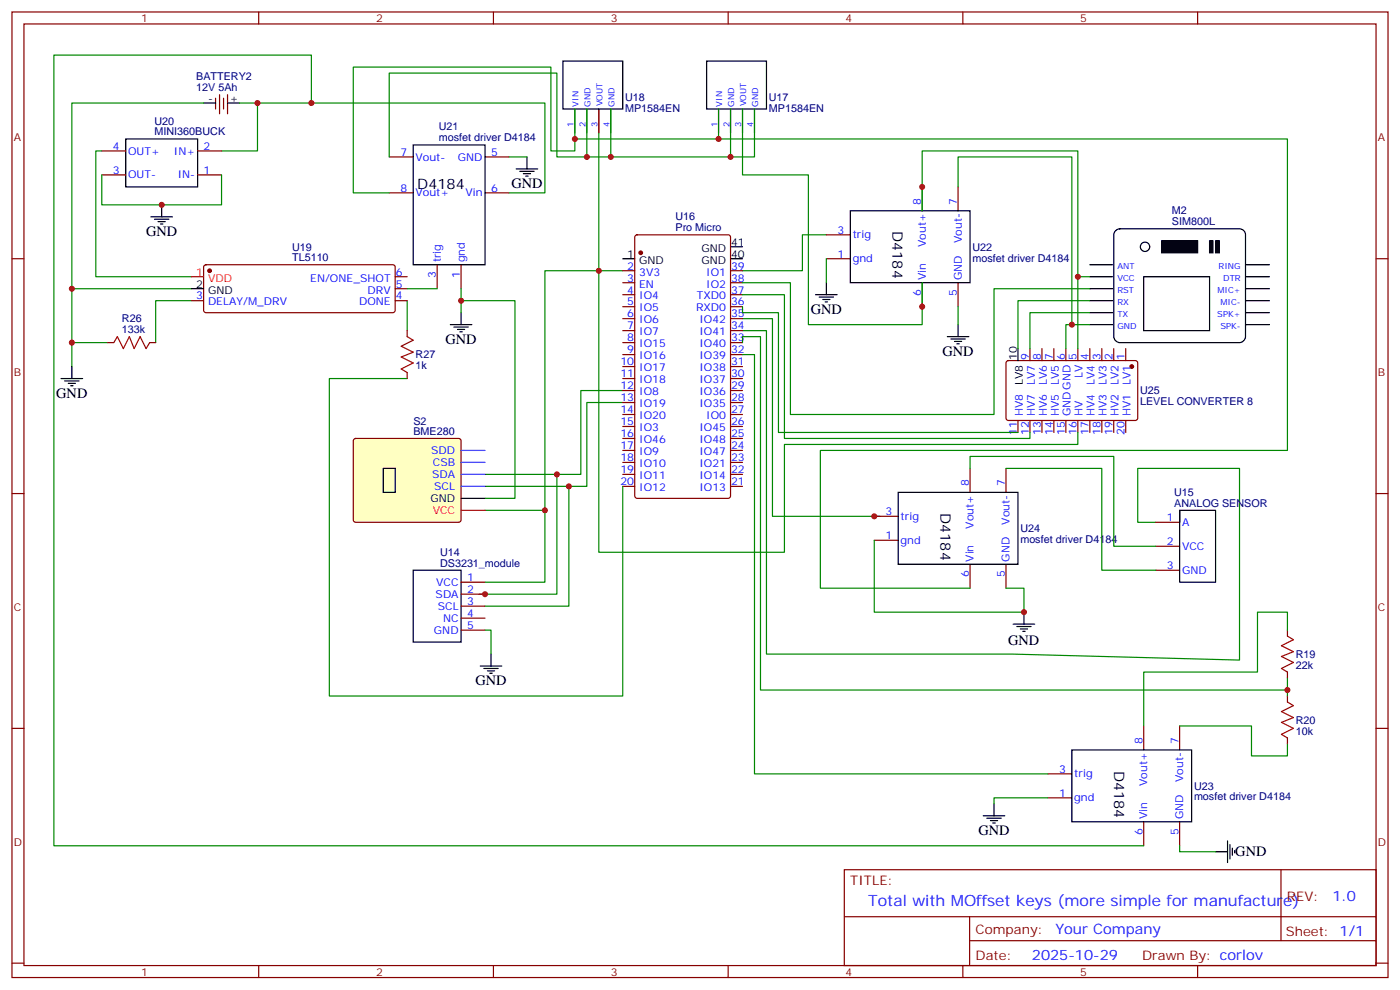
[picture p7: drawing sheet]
<svg xmlns="http://www.w3.org/2000/svg" width="412mm" height="292mm" viewBox="0 0 412 292" stroke-linecap="round" stroke-linejoin="round" font-family="sans-serif">
<g fill="none" stroke="#870000" stroke-width=".35">
<path d="M3.5 3.5h405.4v284.4h-405.4zM7.1 7.1h398.2v277.2h-398.2zM76.2 3.5v3.6M145.3 3.5v3.6M214.5 3.5v3.6M283.6 3.5v3.6M352.8 3.5v3.6M3.5 76.2h3.6M405.3 76.2h3.6M3.5 145.3h3.6M405.3 145.3h3.6M135.8 171.5h7.1"/>
<path d="M135.8 175h7.1M135.8 178.5h7.1M135.8 182h7.1M135.8 185.6h7.1M3.5 214.5h3.6M405.3 214.5h3.6M248.7 256.1h156.6v28.2h-156.6zM377.3 256.1v20.9M248.7 270h156.5M285.6 277h119.6M285.6 270v14.1M3.5 283.6h3.6"/>
<path d="M76.2 284.3v3.6M145.3 284.3v3.6M214.5 284.3v3.6M283.6 284.3v3.6M352.8 284.3v3.6M405.3 283.6h3.6"/>
</g>
<path d="M176.4 79.7h-15.9v70.6h-17.6M183.4 115h-12.3v24.7h-28.2M183.4 118.5h-10.5v24.7h-30M164 139.7v35.3h-22.9M160.5 150.3v21.2h-17.6M167.6 143.2v35.3h-24.7M142.9 185.6h1.7v7" fill="none" stroke="#008700" stroke-width=".35"/>
<path d="M121.7 167.9h14.1v21.2h-14.1zM141.5 196.1h6.3M142.5 196.9h4.3M143.6 197.6h2.1M144.3 198.3h.7M144.6 192.6v3.5" fill="none" stroke="#000" stroke-width=".35"/>
<path d="M104.3 129.3l.5-.2h30.3l.5 .2 .2 .5v23.3l-.2 .5-.5 .2h-30.3l-.5-.2-.2-.5v-23.3z" fill="#ffffc2" stroke="#870000" stroke-width=".35"/>
<path d="M56.4 81.5h3.6M135.8 150.3h7.1" fill="none" stroke="#f00" stroke-width=".35"/>
<g fill="none" stroke="#000" stroke-width=".35">
<path d="M165.8 18h17.6v14.1h-17.6zM208.1 18h17.7v14.1h-17.7zM60 30.3h3.5M67 30.3h3.6M37 40.9h21.2v14.1h-21.2zM121.7 42.7h21.2v35.3h-21.2zM152 49.7h6.4M153.1 50.4h4.2M154.2 51.2h2.1M154.9 51.9h.7M155.2 46.2v3.5M44.4 63.9h6.4"/>
<path d="M45.5 64.6h4.2M46.6 65.3h2.1M47.3 66h.7M47.6 60.3v3.6M183.4 76.2h3.6M215.2 72.7h3.5M215.2 76.2h3.5M250.5 62.1h35.3v21.2h-35.3zM321 78h6.7M328.7 67.9l1.1-.5h35.3a1.76 1.76 0 0 1 1.8 1.7v30a1.89 1.89 0 0 1-1.8 1.8h-35.3a1.89 1.89 0 0 1-1.7-1.8v-30zM366.9 78h7M56.4 85h3.6"/>
<path d="M132.6 95.6h6.4M133.7 96.3h4.2M134.8 97h2.1M135.5 97.7h.7M135.8 92.1v3.5M240.2 86.8h6.4M241.3 87.5h4.2M242.4 88.2h2.1M243.1 88.9h.7M243.4 83.3v3.5M279 99.1h6.4M280.1 99.8h4.2"/>
<path d="M282.2 95.6v3.5M321 85h6.7M321 81.5h6.7M321 88.5h6.7M321 92.1h6.7M321 95.6h6.7M336.9 81.5h19.4v15.9h-19.4zM366.9 85h7M366.9 81.5h7M366.9 88.5h7M366.9 92.1h7M366.9 95.6h7"/>
<path d="M18 111.5h6.3M19 112.2h4.3M20.1 112.9h2.1M20.8 113.6h.7M21.2 107.9v3.6M281.2 100.5h2.1M281.9 101.2h.7M299.9 102.7v3.5M112.9 137.9h3.5v7.1h-3.5zM135.8 146.8h7.1M264.6 145h35.3v21.2h-35.3zM347.5 150.3v21.2h10.6v-21.2h-10.6v3.5"/>
<path d="M298.4 183.8h6.4M299.5 184.5h4.2M300.6 185.2h2.1M301.3 185.9h.7M301.6 180.3v3.5M292.8 236.7v3.5M315.7 220.8h35.3v21.2h-35.3zM289.6 240.2h6.4M290.7 240.9h4.2M291.7 241.7h2.2M292.5 242.4h.7M358.1 250.8h3.5"/>
<path d="M361.6 247.7v6.3M362.3 248.7v4.2M363 249.8v2.1M363.7 250.5v.7"/>
<circle cx="337.3" cy="72.7" r="1.38"/>
</g>
<path d="M135.8 139.7h7.1M135.8 136.2h7.1M135.8 132.6h7.1M135.8 143.2h7.1" fill="none" stroke="#00f" stroke-width=".35"/>
<path d="M119.9 99.1l1.8 1.1-3.5 1.8 3.5 1.7-3.5 1.4 3.5 1.8-3.5 1.8 1.7 1M33.5 100.9l1.1-1.8 1.7 3.6 1.8-3.6 1.4 3.6 1.8-3.6 1.7 3.6 1.1-1.8M379.2 187.3l1.8 1.1-3.5 1.7 3.5 1.8-3.5 1.4 3.5 1.8-3.5 1.8 1.7 1M379.2 206.7l1.8 1.1-3.5 1.8 3.5 1.7-3.5 1.4 3.5 1.8-3.5 1.8 1.7 1" fill="none" stroke="#a10000" stroke-width=".35"/>
<g fill="none" stroke="#870000" stroke-width=".35">
<path d="M63.5 28.9v3.2M64.7 27.9v5.6M65.9 28.9v3.2M67 27.9v5.6M169.3 32.1v7.1M172.9 32.1v7.1M176.4 32.1v7.1M179.9 32.1v7.1M211.7 32.1v7.1M215.2 32.1v7.1M218.7 32.1v7.1M222.2 32.1v7.1"/>
<path d="M30 51.5h7M30 44.4h7M58.2 51.5h7.1M58.2 44.4h7.1M114.7 56.8h7M114.7 46.2h7M142.9 56.8h7M142.9 46.2h7M271.6 55v7.1M282.2 55v7.1M60.2 78.2l.5-.2h55.3l.4 .7v12.7l-.2 .5-.5 .2h-55l-.5-.3-.2-.4v-12.7zM128.8 78v7"/>
<path d="M135.8 78v7M183.4 79.7h3.6M187.2 69.4l.5-.3h26.8l.6 .5 .1 76.5-.5 .6-27 .1-.7-.5v-76.5zM215.2 79.7h3.5M243.4 76.2h7.1M243.4 69.1h7.1M56.4 88.5h3.6M116.4 88.5h3.5M116.4 85h3.5M116.4 81.5h3.5M119.9 97.4v1.7M183.4 83.3h3.6"/>
<path d="M183.4 86.8h3.6M183.4 90.3h3.6M183.4 93.8h3.6M183.4 97.4h3.6M215.2 83.3h3.5M215.2 86.8h3.5M215.2 90.3h3.5M215.2 93.8h3.5M215.2 97.4h3.5M271.6 83.3v7M282.2 83.3v7M31.7 100.9h1.8"/>
<path d="M44.1 100.9h1.8M119.9 109.7v1.8M183.4 100.9h3.6M183.4 104.4h3.6M183.4 107.9h3.6M183.4 111.5h3.6M183.4 115h3.6M183.4 118.5h3.6M215.2 100.9h3.5M215.2 104.4h3.5M215.2 107.9h3.5M215.2 111.5h3.5"/>
<path d="M215.2 115h3.5M215.2 118.5h3.5M296.6 106.4l.4-.2h37.7l.4 .7v16.5l-.7 .4h-37.6l-.5-.7v-16.2zM303.4 102.7v3.5M306.9 102.7v3.5M310.4 102.7v3.5M314 102.7v3.5M317.5 102.7v3.5M321 102.7v3.5M324.6 102.7v3.5M328.1 102.7v3.5M331.6 102.7v3.5"/>
<path d="M183.4 122.1h3.6M183.4 125.6h3.6M183.4 129.1h3.6M183.4 132.6h3.6M183.4 136.2h3.6M183.4 139.7h3.6M215.2 122.1h3.5M215.2 125.6h3.5M215.2 129.1h3.5M215.2 132.6h3.5M215.2 136.2h3.5M215.2 139.7h3.5"/>
<path d="M285.8 137.9v7.1M296.3 137.9v7.1M299.9 123.8v3.6M303.4 123.8v3.6M306.9 123.8v3.6M310.4 123.8v3.6M314 123.8v3.6M317.5 123.8v3.6M321 123.8v3.6M324.6 123.8v3.6M328.1 123.8v3.6M331.6 123.8v3.6"/>
<path d="M183.4 143.2h3.6M215.2 143.2h3.5M257.5 159.1h7.1M257.5 152h7.1M340.4 153.8h7.1M285.8 166.2v7M296.3 166.2v7M340.4 160.9h7.1M340.4 167.9h7.1M379.2 185.6v1.7M379.2 197.9v1.8M336.9 213.8v7"/>
<path d="M347.5 213.8v7M379.2 205v1.7M379.2 217.3v1.8M308.7 235h7M308.7 227.9h7M336.9 242v7.1M347.5 242v7.1"/>
</g>
<g fill="none" stroke="#008700" stroke-width=".35">
<path d="M60 30.3h-38.8v77.6M70.6 30.3h5.2v14.1h-10.5M75.8 30.3h84.7v26.5h-10.6M91.7 30.3v-14.1h-75.8v232.9h321M169.3 32.1v12.3h-7v-24.6h-58.2v37h10.6M172.9 32.1v14.1h-8.9v-24.7h-49.3v24.7M176.4 32.1v47.6h7M179.9 32.1v14.1M211.7 32.1v8.8h-42.4M215.2 32.1v14.1h-42.3M218.7 32.1v19.4h19.4v44.1h33.5v-12.3M222.2 32.1v14.1h-7"/>
<path d="M30 44.4h-1.8v37.1h28.2M30 51.5v8.8h35.3v-8.8M149.9 46.2h5.3M211.7 40.9h167.5v91.7h-137.5v40.6h44.1M282.2 55v-8.8h33.5v49.4h5.3M176.4 79.7v82.9h54.7v-31.7h86.4v-3.5M243.4 69.1h-7v10.6h-17.7M243.4 76.2v7.1M271.6 62.1v-17.7h45.9v37.1h3.5M21.2 85h35.2M56.4 88.5h-10.5v12.4M119.9 85h8.9"/>
<path d="M119.9 88.5v8.9M135.8 88.5h15.9v58.3h-8.8M135.8 85v7.1M218.7 97.4h7.1v95.2h72.3l67 1.8v-56.5h-30v15.9h5.3M218.7 93.8h8.8v58.2h31.8M218.7 90.3v1.8h10.6v35.3h70.6M218.7 86.8h12.4v42.3h72.3v-1.7M218.7 83.3h14.1v38.8h60v-37.1h28.2M282.2 90.3v5.3M315.7 95.6h-1.7v7.1M317.5 81.5v21.2M321 88.5h-21.1v14.2"/>
<path d="M321 92.1h-17.6v10.6M21.2 100.9h10.5M119.9 111.5h-22.9v93.5h86.4v-61.8M218.7 100.9v-1.8h5.3v104.1h155.2M218.7 104.4h3.5v123.5h86.5M285.8 137.9v-3.5h42.3v26.5h12.3M296.3 137.9h28.3v30h15.8M257.5 159.1v21.2h44.1v-7.1h-5.3M379.2 185.6v-5.3h-8.8v17.6h-33.5v15.9M379.2 199.7v5.3M347.5 213.8h21.2v8.8h10.5v-3.5M308.7 235h-15.9v1.7"/>
<path d="M347.5 249.1v1.7h10.6"/>
</g>
<path d="M342.2 70.9h10.6v3.5h-10.6zM356.3 70.9h1v3.5h-1zM358.1 70.9h1.1v3.5h-1.1z" fill="#000" stroke="#000" stroke-width=".35"/>
<g fill="#870000" stroke="#870000" stroke-width=".35">
<circle cx="188.7" cy="74.4" r=".53"/>
<circle cx="61.7" cy="79.7" r=".53"/>
<circle cx="333.4" cy="108" r=".53"/>
</g>
<g fill="#c00">
<circle cx="160.5" cy="150.3" r=".88"/>
<circle cx="176.4" cy="79.7" r=".88"/>
<circle cx="167.6" cy="143.2" r=".88"/>
<circle cx="142.9" cy="175" r=".88"/>
<circle cx="164" cy="139.7" r=".88"/>
<circle cx="21.2" cy="100.9" r=".88"/>
<circle cx="21.2" cy="85" r=".88"/>
<circle cx="47.6" cy="60.3" r=".88"/>
<circle cx="75.8" cy="30.3" r=".88"/>
<circle cx="169.3" cy="40.9" r=".88"/>
<circle cx="172.9" cy="46.2" r=".88"/>
<circle cx="179.9" cy="46.2" r=".88"/>
<circle cx="215.2" cy="46.2" r=".88"/>
<circle cx="271.6" cy="55" r=".88"/>
<circle cx="271.6" cy="90.3" r=".88"/>
<circle cx="257.5" cy="152" r=".88"/>
<circle cx="379.2" cy="203.2" r=".88"/>
<circle cx="91.7" cy="30.3" r=".88"/>
<circle cx="301.6" cy="180.3" r=".88"/>
<circle cx="211.7" cy="40.9" r=".88"/>
<circle cx="135.8" cy="88.5" r=".88"/>
<circle cx="315.7" cy="95.6" r=".88"/>
<circle cx="317.5" cy="81.5" r=".88"/>
</g>
<text font-size="4.6" fill="#00f" x="255.8" y="266.7">Total with MOffset keys (more simple for manufacture)</text>
<g font-size="4.2">
<text x="122.9" y="55.7">D4184</text>
<text x="150.6" y="55.4">GND</text>
<text x="43" y="69.5">GND</text>
<text x="262.9" y="68.1" transform="rotate(90 262.9 68.1)">D4184</text>
<text x="238.8" y="92.4">GND</text>
<text x="131.2" y="101.2">GND</text>
<text x="277.6" y="104.8">GND</text>
<text x="16.6" y="117.1">GND</text>
<text x="277.1" y="151.1" transform="rotate(90 277.1 151.1)">D4184</text>
<text x="297" y="190">GND</text>
<text x="140.1" y="201.8">GND</text>
<text x="328.2" y="227" transform="rotate(90 328.2 227)">D4184</text>
<text x="288.2" y="245.9">GND</text>
<text x="363.9" y="252.2">GND</text>
</g>
<g font-size="4.2" fill="#00f">
<text x="392.5" y="265.4">1.0</text>
<text x="310.9" y="274.9">Your Company</text>
<text x="304" y="282.7">2025-10-29</text>
</g>
<g font-size="3.9" fill="#800">
<text x="250.5" y="260.7">TITLE:</text>
<text x="379.1" y="265.4">REV:</text>
<text x="287.4" y="274.9">Company:</text>
<text x="378.7" y="275.5">Sheet: 1/1</text>
<text x="287.4" y="282.6">Date:</text>
<text x="336.4" y="282.7">Drawn By: corlov</text>
</g>
<g font-size="3.2" fill="#800">
<text x="41.6" y="6.5">1</text>
<text x="110.8" y="6.5">2</text>
<text x="179.9" y="6.5">3</text>
<text x="249.1" y="6.5">4</text>
<text x="318.2" y="6.5">5</text>
<text x="4.1" y="41.6">A</text>
<text x="405.9" y="41.6">A</text>
<text x="4.1" y="110.8">B</text>
<text x="405.9" y="110.8">B</text>
<text x="4.1" y="179.9">C</text>
<text x="405.9" y="179.9">C</text>
<text x="4.1" y="249.1">D</text>
<text x="405.9" y="249.1">D</text>
<text x="41.6" y="287.3">1</text>
<text x="110.8" y="287.3">2</text>
<text x="179.9" y="287.3">3</text>
<text x="249.1" y="287.3">4</text>
<text x="318.2" y="287.3">5</text>
</g>
<g font-size="3.2" fill="#000080">
<text x="57.8" y="23.6">BATTERY2</text>
<text x="57.8" y="26.8">12V 5Ah</text>
<text x="184.1" y="29.7">U18</text>
<text x="226.5" y="29.7">U17</text>
<text x="184.1" y="32.9">MP1584EN</text>
<text x="226.5" y="32.9">MP1584EN</text>
<text x="45.5" y="39.9">MINI360BUCK</text>
<text x="45.5" y="36.7">U20</text>
<text x="129.3" y="41.6">mosfet driver D4184</text>
<text x="129.3" y="38.4">U21</text>
<text x="199" y="64.9">U16</text>
<text x="345.2" y="63.1">M2</text>
<text x="199" y="68.1">Pro Micro</text>
<text x="345.2" y="66.3">SIM800L</text>
<text x="86" y="76.9">TL5110</text>
<text x="86" y="73.8">U19</text>
<text x="286.5" y="77">mosfet driver D4184</text>
<text x="286.5" y="73.8">U22</text>
<text x="35.9" y="94.9">R26</text>
<text x="35.9" y="98.1">133k</text>
<text x="122.4" y="105.6">R27</text>
<text x="122.4" y="108.7">1k</text>
<text x="335.8" y="119.3">LEVEL CONVERTER 8</text>
<text x="335.8" y="116.2">U25</text>
<text x="121.8" y="125.1">S2</text>
<text x="121.8" y="128.1">BME280</text>
<text x="345.9" y="149.2">ANALOG SENSOR</text>
<text x="345.9" y="146">U15</text>
<text x="300.6" y="159.9">mosfet driver D4184</text>
<text x="300.6" y="156.7">U24</text>
<text x="129.6" y="166.9">DS3231_module</text>
<text x="129.6" y="163.7">U14</text>
<text x="381.7" y="197">22k</text>
<text x="381.7" y="193.7">R19</text>
<text x="381.7" y="213.2">R20</text>
<text x="381.7" y="216.4">10k</text>
<text x="351.7" y="232.6">U23</text>
<text x="351.7" y="235.7">mosfet driver D4184</text>
</g>
<g font-size="3.2">
<text x="61.4" y="30">-</text>
<text x="67.7" y="30">+</text>
<text x="184.8" y="75.8">1</text>
<text x="188.3" y="77.6">GND</text>
<text x="206.6" y="74.1">GND</text>
<text x="206.6" y="77.6">GND</text>
<text x="215.4" y="72.3">41</text>
<text x="215.4" y="75.8">40</text>
<text x="57.8" y="84.7">2</text>
<text x="61.3" y="86.4">GND</text>
<text x="299.5" y="106" transform="rotate(-90 299.5 106)">10</text>
<text x="301.3" y="113.4" transform="rotate(-90 301.3 113.4)">LV8</text>
<text x="126.8" y="147.8">GND</text>
</g>
<g font-size="3.2" fill="#00f">
<text x="33.3" y="44.1">4</text>
<text x="37.7" y="45.5">OUT+</text>
<text x="51.2" y="45.5">IN+</text>
<text x="60" y="44.1">2</text>
<text x="117.9" y="45.9">7</text>
<text x="122.4" y="47.3">Vout-</text>
<text x="134.9" y="47.3">GND</text>
<text x="144.6" y="45.9">5</text>
<text x="33.3" y="51.2">3</text>
<text x="37.7" y="52.6">OUT-</text>
<text x="52.4" y="52.6">IN-</text>
<text x="60" y="51.2">1</text>
<text x="117.9" y="56.4">8</text>
<text x="122.4" y="57.9">Vout+</text>
<text x="137.1" y="57.9">Vin</text>
<text x="144.6" y="56.4">6</text>
<text x="271.3" y="60.3" transform="rotate(-90 271.3 60.3)">8</text>
<text x="281.9" y="60.3" transform="rotate(-90 281.9 60.3)">7</text>
<text x="246.7" y="68.8">3</text>
<text x="251.2" y="70.2">trig</text>
<text x="283.3" y="71.6" transform="rotate(-90 283.3 71.6)">Vout-</text>
<text x="129.8" y="77.3" transform="rotate(-90 129.8 77.3)">trig</text>
<text x="136.9" y="77.3" transform="rotate(-90 136.9 77.3)">gnd</text>
<text x="246.7" y="75.8">1</text>
<text x="251.2" y="77.3">gnd</text>
<text x="272.7" y="72.7" transform="rotate(-90 272.7 72.7)">Vout+</text>
<text x="91.4" y="82.9">EN/ONE_SHOT</text>
<text x="116.6" y="81.1">6</text>
<text x="128.4" y="81.7" transform="rotate(-90 128.4 81.7)">3</text>
<text x="135.5" y="81.7" transform="rotate(-90 135.5 81.7)">1</text>
<text x="184.8" y="82.9">3</text>
<text x="184.8" y="79.4">2</text>
<text x="188.3" y="81.1">3V3</text>
<text x="208" y="81.1">IO1</text>
<text x="215.4" y="79.4">39</text>
<text x="215.4" y="82.9">38</text>
<text x="272.7" y="82.5" transform="rotate(-90 272.7 82.5)">Vin</text>
<text x="283.3" y="82.5" transform="rotate(-90 283.3 82.5)">GND</text>
<text x="57.8" y="88.2">3</text>
<text x="61.3" y="90">DELAY/M_DRV</text>
<text x="105.8" y="90">DONE</text>
<text x="108.3" y="86.4">DRV</text>
<text x="116.6" y="88.2">4</text>
<text x="116.6" y="84.7">5</text>
<text x="184.8" y="90">5</text>
<text x="184.8" y="86.4">4</text>
<text x="188.3" y="88.2">IO4</text>
<text x="188.3" y="84.7">EN</text>
<text x="205.3" y="88.2">TXD0</text>
<text x="208" y="84.7">IO2</text>
<text x="215.4" y="86.4">37</text>
<text x="215.4" y="90">36</text>
<text x="271.3" y="87" transform="rotate(-90 271.3 87)">6</text>
<text x="281.9" y="87" transform="rotate(-90 281.9 87)">5</text>
<text x="184.8" y="93.5">6</text>
<text x="188.3" y="95.2">IO6</text>
<text x="188.3" y="91.7">IO5</text>
<text x="205" y="91.7">RXD0</text>
<text x="206" y="95.2">IO42</text>
<text x="215.4" y="93.5">35</text>
<text x="184.8" y="100.5">8</text>
<text x="184.8" y="97">7</text>
<text x="188.3" y="98.8">IO7</text>
<text x="206" y="98.8">IO41</text>
<text x="215.4" y="97">34</text>
<text x="215.4" y="100.5">33</text>
<text x="182.8" y="107.6">10</text>
<text x="184.8" y="104.1">9</text>
<text x="188.3" y="105.8">IO16</text>
<text x="188.3" y="102.3">IO15</text>
<text x="206" y="102.3">IO40</text>
<text x="206" y="105.8">IO39</text>
<text x="215.4" y="104.1">32</text>
<text x="215.4" y="107.6">31</text>
<text x="303" y="106" transform="rotate(-90 303 106)">9</text>
<text x="306.6" y="106" transform="rotate(-90 306.6 106)">8</text>
<text x="310.1" y="106" transform="rotate(-90 310.1 106)">7</text>
<text x="313.6" y="106" transform="rotate(-90 313.6 106)">6</text>
<text x="317.1" y="106" transform="rotate(-90 317.1 106)">5</text>
<text x="320.7" y="106" transform="rotate(-90 320.7 106)">4</text>
<text x="324.2" y="106" transform="rotate(-90 324.2 106)">3</text>
<text x="327.7" y="106" transform="rotate(-90 327.7 106)">2</text>
<text x="331.3" y="106" transform="rotate(-90 331.3 106)">1</text>
<text x="182.8" y="111.1">11</text>
<text x="188.3" y="112.9">IO18</text>
<text x="188.3" y="109.4">IO17</text>
<text x="206" y="109.4">IO38</text>
<text x="206" y="112.9">IO37</text>
<text x="215.4" y="111.1">30</text>
<text x="304.8" y="113.4" transform="rotate(-90 304.8 113.4)">LV7</text>
<text x="308.3" y="113.4" transform="rotate(-90 308.3 113.4)">LV6</text>
<text x="311.9" y="113.4" transform="rotate(-90 311.9 113.4)">LV5</text>
<text x="318.9" y="111.4" transform="rotate(-90 318.9 111.4)">LV</text>
<text x="322.4" y="113.4" transform="rotate(-90 322.4 113.4)">LV4</text>
<text x="326" y="113.4" transform="rotate(-90 326 113.4)">LV3</text>
<text x="329.5" y="113.4" transform="rotate(-90 329.5 113.4)">LV2</text>
<text x="333" y="113.4" transform="rotate(-90 333 113.4)">LV1</text>
<text x="182.8" y="118.2">13</text>
<text x="182.8" y="114.7">12</text>
<text x="188.3" y="119.9">IO19</text>
<text x="188.3" y="116.4">IO8</text>
<text x="206" y="116.4">IO36</text>
<text x="206" y="119.9">IO35</text>
<text x="215.4" y="114.7">29</text>
<text x="215.4" y="118.2">28</text>
<text x="182.8" y="125.2">15</text>
<text x="182.8" y="121.7">14</text>
<text x="188.3" y="123.5">IO20</text>
<text x="208" y="123.5">IO0</text>
<text x="215.4" y="121.7">27</text>
<text x="215.4" y="125.2">26</text>
<text x="301.3" y="122.5" transform="rotate(-90 301.3 122.5)">HV8</text>
<text x="304.8" y="122.5" transform="rotate(-90 304.8 122.5)">HV7</text>
<text x="308.3" y="122.5" transform="rotate(-90 308.3 122.5)">HV6</text>
<text x="311.9" y="122.5" transform="rotate(-90 311.9 122.5)">HV5</text>
<text x="315.4" y="122.5" transform="rotate(-90 315.4 122.5)">GNDGND</text>
<text x="318.9" y="122.5" transform="rotate(-90 318.9 122.5)">HV</text>
<text x="322.4" y="122.5" transform="rotate(-90 322.4 122.5)">HV4</text>
<text x="326" y="122.5" transform="rotate(-90 326 122.5)">HV3</text>
<text x="329.5" y="122.5" transform="rotate(-90 329.5 122.5)">HV2</text>
<text x="333" y="122.5" transform="rotate(-90 333 122.5)">HV1</text>
<text x="182.8" y="128.8">16</text>
<text x="188.3" y="130.5">IO46</text>
<text x="188.3" y="127">IO3</text>
<text x="206" y="127">IO45</text>
<text x="206" y="130.5">IO48</text>
<text x="215.4" y="128.8">25</text>
<text x="299.5" y="128" transform="rotate(-90 299.5 128)">11</text>
<text x="303" y="128" transform="rotate(-90 303 128)">12</text>
<text x="306.6" y="128" transform="rotate(-90 306.6 128)">13</text>
<text x="310.1" y="128" transform="rotate(-90 310.1 128)">14</text>
<text x="313.6" y="128" transform="rotate(-90 313.6 128)">15</text>
<text x="317.1" y="128" transform="rotate(-90 317.1 128)">16</text>
<text x="320.7" y="128" transform="rotate(-90 320.7 128)">17</text>
<text x="324.2" y="128" transform="rotate(-90 324.2 128)">18</text>
<text x="327.7" y="128" transform="rotate(-90 327.7 128)">19</text>
<text x="331.3" y="128" transform="rotate(-90 331.3 128)">20</text>
<text x="127" y="133.7">SDD</text>
<text x="127.5" y="137.2">CSB</text>
<text x="182.8" y="135.8">18</text>
<text x="182.8" y="132.3">17</text>
<text x="188.3" y="137.6">IO10</text>
<text x="188.3" y="134.1">IO9</text>
<text x="206" y="134.1">IO47</text>
<text x="206" y="137.6">IO21</text>
<text x="215.4" y="132.3">24</text>
<text x="215.4" y="135.8">23</text>
<text x="127.3" y="140.8">SDA</text>
<text x="182.8" y="142.9">20</text>
<text x="182.8" y="139.3">19</text>
<text x="188.3" y="141.1">IO11</text>
<text x="206" y="141.1">IO14</text>
<text x="215.4" y="139.3">22</text>
<text x="215.4" y="142.9">21</text>
<text x="285.4" y="143.2" transform="rotate(-90 285.4 143.2)">8</text>
<text x="296" y="143.2" transform="rotate(-90 296 143.2)">7</text>
<text x="127.9" y="144.3">SCL</text>
<text x="188.3" y="144.6">IO12</text>
<text x="206" y="144.6">IO13</text>
<text x="260.8" y="151.7">3</text>
<text x="265.3" y="153.1">trig</text>
<text x="286.8" y="155.6" transform="rotate(-90 286.8 155.6)">Vout+</text>
<text x="297.4" y="154.5" transform="rotate(-90 297.4 154.5)">Vout-</text>
<text x="343.7" y="153.5">1</text>
<text x="348.2" y="154.9">A</text>
<text x="260.8" y="158.8">1</text>
<text x="265.3" y="160.2">gnd</text>
<text x="343.7" y="160.5">2</text>
<text x="348.2" y="161.9">VCC</text>
<text x="286.8" y="165.5" transform="rotate(-90 286.8 165.5)">Vin</text>
<text x="297.4" y="165.5" transform="rotate(-90 297.4 165.5)">GND</text>
<text x="343.7" y="167.6">3</text>
<text x="128.5" y="172.5">VCC</text>
<text x="137.6" y="171.1">1</text>
<text x="285.4" y="169.9" transform="rotate(-90 285.4 169.9)">6</text>
<text x="296" y="169.9" transform="rotate(-90 296 169.9)">5</text>
<text x="348.2" y="169">GND</text>
<text x="128.3" y="176">SDA</text>
<text x="129" y="179.6">SCL</text>
<text x="137.6" y="174.6">2</text>
<text x="137.6" y="178.2">3</text>
<text x="130.5" y="183.1">NC</text>
<text x="137.6" y="181.7">4</text>
<text x="137.6" y="185.2">5</text>
<text x="127.8" y="186.6">GND</text>
<text x="336.5" y="219.1" transform="rotate(-90 336.5 219.1)">8</text>
<text x="347.1" y="219.1" transform="rotate(-90 347.1 219.1)">7</text>
<text x="312" y="227.5">3</text>
<text x="316.4" y="229">trig</text>
<text x="338" y="231.5" transform="rotate(-90 338 231.5)">Vout+</text>
<text x="348.5" y="230.3" transform="rotate(-90 348.5 230.3)">Vout-</text>
<text x="312" y="234.6">1</text>
<text x="316.4" y="236">gnd</text>
<text x="336.5" y="245.8" transform="rotate(-90 336.5 245.8)">6</text>
<text x="338" y="241.3" transform="rotate(-90 338 241.3)">Vin</text>
<text x="347.1" y="245.8" transform="rotate(-90 347.1 245.8)">5</text>
<text x="348.5" y="241.3" transform="rotate(-90 348.5 241.3)">GND</text>
</g>
<g font-size="3.2" fill="#f00">
<text x="57.8" y="81.1">1</text>
<text x="61.3" y="82.9">VDD</text>
<text x="127.5" y="151.3">VCC</text>
</g>
<g font-size="2.5" fill="#00f">
<text x="170.4" y="31.4" transform="rotate(-90 170.4 31.4)">VIN</text>
<text x="173.9" y="31.4" transform="rotate(-90 173.9 31.4)">GND</text>
<text x="177.4" y="31.3" transform="rotate(-90 177.4 31.3)">VOUT</text>
<text x="181" y="31.4" transform="rotate(-90 181 31.4)">GND</text>
<text x="212.7" y="31.4" transform="rotate(-90 212.7 31.4)">VIN</text>
<text x="216.3" y="31.4" transform="rotate(-90 216.3 31.4)">GND</text>
<text x="219.8" y="31.3" transform="rotate(-90 219.8 31.3)">VOUT</text>
<text x="223.3" y="31.4" transform="rotate(-90 223.3 31.4)">GND</text>
<text x="169" y="37.4" transform="rotate(-90 169 37.4)">1</text>
<text x="172.5" y="37.4" transform="rotate(-90 172.5 37.4)">2</text>
<text x="176" y="37.4" transform="rotate(-90 176 37.4)">3</text>
<text x="179.6" y="37.4" transform="rotate(-90 179.6 37.4)">4</text>
<text x="211.3" y="37.4" transform="rotate(-90 211.3 37.4)">1</text>
<text x="214.8" y="37.4" transform="rotate(-90 214.8 37.4)">2</text>
<text x="218.4" y="37.4" transform="rotate(-90 218.4 37.4)">3</text>
<text x="221.9" y="37.4" transform="rotate(-90 221.9 37.4)">4</text>
<text x="329.1" y="79.3">ANT</text>
<text x="329.1" y="82.8">VCC</text>
<text x="359" y="79.3">RING</text>
<text x="360.3" y="82.8">DTR</text>
<text x="329.1" y="86.3">RST</text>
<text x="329.1" y="89.9">RX</text>
<text x="358.6" y="86.3">MIC+</text>
<text x="359.5" y="89.9">MIC-</text>
<text x="329.1" y="93.4">TX</text>
<text x="358.6" y="93.4">SPK+</text>
<text x="329.1" y="96.9">GND</text>
<text x="359.5" y="96.9">SPK-</text>
</g>
</svg>
